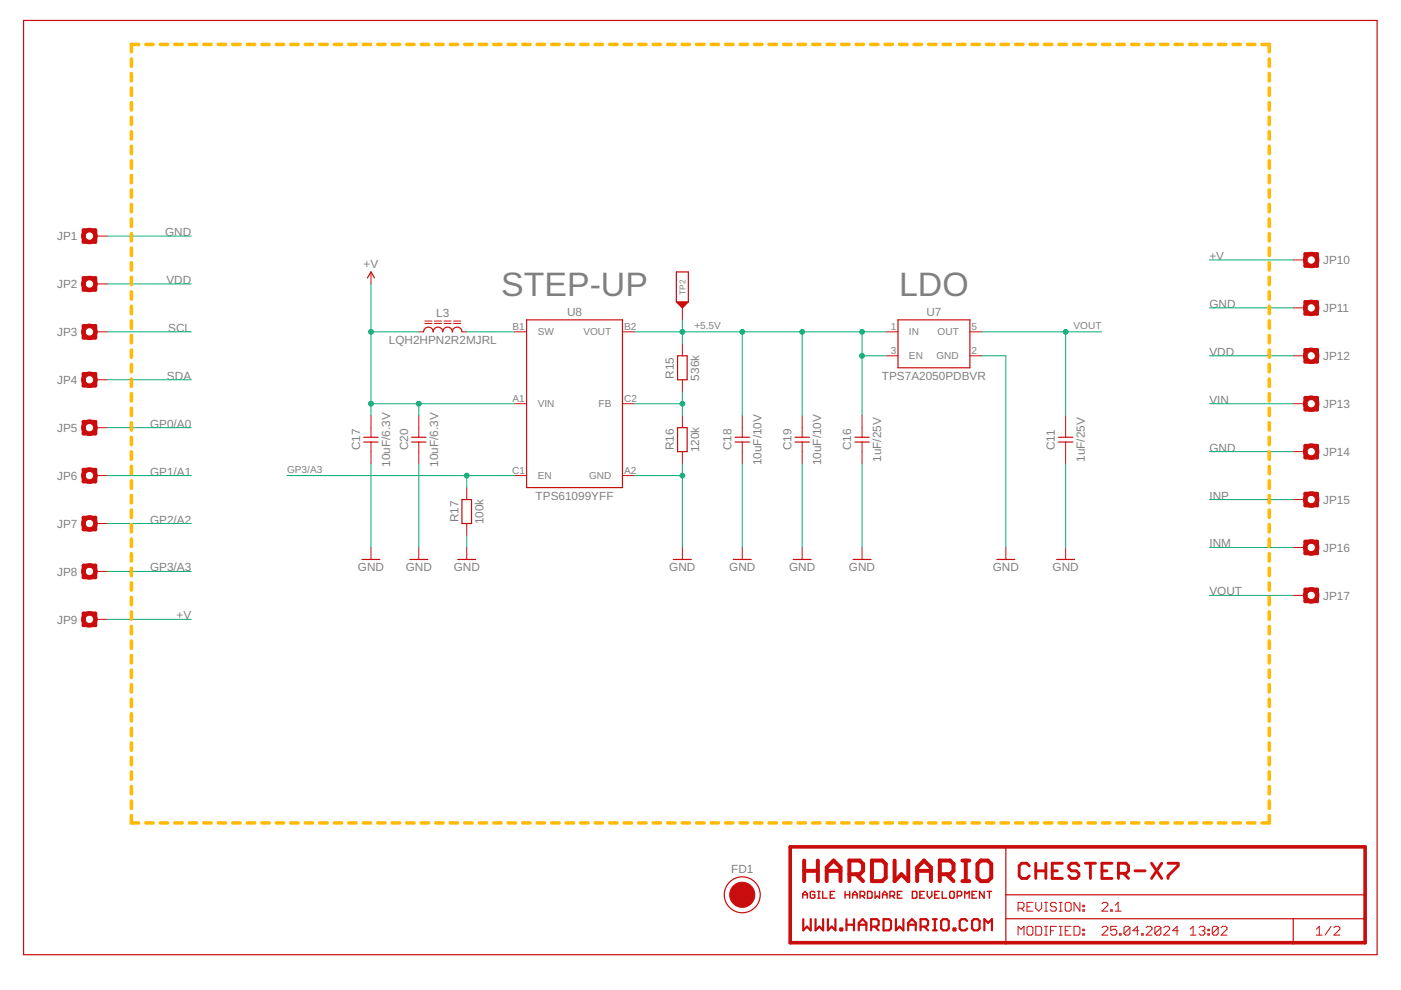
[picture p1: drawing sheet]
<svg xmlns="http://www.w3.org/2000/svg" width="297mm" height="210mm" viewBox="0 0 297 210" stroke-linecap="round" stroke-linejoin="round" font-family="sans-serif">
<g fill="none" stroke="#c90d0c" stroke-width=".61">
<path d="M218.2 183.6l-.5-.6h-1.1l-.5 .6v2.1l.5 .5h1.1l.5-.5M219.6 183v3.2M219.6 184.6h2.1M221.7 183v3.2M223.1 184.6h1.1M225.2 183h-2.1v3.2h2.1M228.7 183.6l-.5-.6h-1.1l-.5 .6v.5l.5 .5h1.1l.5 .6v.5l-.5 .5h-1.1l-.5-.5M230.1 183h2.2M231.2 183v3.2M233.6 184.6h1.1M235.8 183h-2.2v3.2h2.2M237.1 185.2h1.6l.6-.6v-1l-.6-.6h-1.6v3.2"/>
<path d="M238.2 185.2l1.1 1M240.6 184.6h2.2M244.2 183l2.1 3.2M246.3 183l-2.1 3.2M247.6 183h2.2v.6l-2.2 2.1v.5"/>
</g>
<g fill="none" stroke="#c90d0c" stroke-width=".21">
<path d="M20.2 50.1h2.6M78.7 57.7v2.5M274.2 55.1h2.5M20.2 60.2h2.6M20.2 70.4h2.6M88.8 70.4h1M90.1 68.6h1.5M90.1 68.1h1.5M92.1 68.6h1.5M92.1 68.1h1.5M94.1 68.6h1.6M94.1 68.1h1.6"/>
<path d="M96.2 68.6h1.5M96.2 68.1h1.5M97.9 70.4h1.1M109.1 70.4h2.6M132 70.4h2.5M144.7 65.3v2.5M144.7 72.9v2.5M187.9 70.4h2.5M187.9 75.4h2.5M205.6 70.4h2.6M205.6 75.4h2.6M274.2 75.4h2.5"/>
<path d="M274.2 65.3h2.5M20.2 90.7h2.6M20.2 80.5h2.6M78.7 88.1v4.6M78.7 93.7v4.6M88.8 88.1v4.6M88.8 93.7v4.6M109.1 85.6h2.6M132 85.6h2.5M144.7 80.5v2.6M144.7 88.1v2.6M144.7 95.8v2.5"/>
<path d="M157.4 88.1v4.6M157.4 93.7v4.6M170.1 88.1v4.6M170.1 93.7v4.6M182.8 88.1v4.6M182.8 93.7v4.6M225.9 88.1v4.6M225.9 93.7v4.6M274.2 95.8h2.5M274.2 85.6h2.5M20.2 100.8h2.6M20.2 111h2.6"/>
<path d="M78.7 116.1v2.5M88.8 116.1v2.5M99 103.4v2.5M99 111v2.5M99 116.1v2.5M109.1 100.8h2.6M132 100.8h2.5M144.7 116.1v2.5M157.4 116.1v2.5M170.1 116.1v2.5M182.8 116.1v2.5M213.3 116.1v2.5"/>
<path d="M225.9 116.1v2.5M274.2 116.1h2.5M274.2 105.9h2.5M20.2 121.2h2.6M20.2 131.3h2.6M274.2 126.2h2.5M215.9 192.6h.9l.3-.3v-.7l-.3-.3h-.9v1.9M215.9 198.3v-1.9l.6 .6 .6-.6v1.9M216.5 192.6l.6 .6M217.7 196.7l.3-.3h.7l.3 .3v1.3l-.3 .3h-.7l-.3-.3zM217.7 192.3h.7M219 191.3h-1.3v1.9h1.3"/>
<path d="M219.6 196.4h.9l.4 .3v1.3l-.4 .3h-.9zM219.6 191.3v1.3l.6 .6 .7-.6v-1.3M221.5 198.3h.6M221.5 196.4h.6M221.5 193.2h.6M221.5 191.3h.6M221.8 191.3v1.9M221.8 196.4v1.9M222.7 197.3h.7M224 196.4h-1.3v1.9M224 191.6l-.3-.3h-.7l-.3 .3v.3l.3 .4h.7l.3 .3v.3l-.3 .3h-.7l-.3-.3M224.6 198.3h.6"/>
<path d="M224.6 196.4h.6M224.6 193.2h.6M224.6 191.3h.6M224.9 191.3v1.9M224.9 196.4v1.9M225.8 197.3h.7M225.8 191.6l.3-.3h.7l.3 .3v1.3l-.3 .3h-.7l-.3-.3zM227.1 196.4h-1.3v1.9h1.3M227.7 196.4h.9l.4 .3v1.3l-.4 .3h-.9zM229 191.3v1.9l-1.3-1.9v1.9M229.6 198h.3v.3h-.3zM229.6 197h.3v.3h-.3z"/>
<path d="M229.6 192.9h.3v.3h-.3zM229.6 191.9h.3v.4h-.3zM233.6 196.7l.4-.3h.6l.3 .3v.3l-1.3 1.3h1.3M233.6 191.6l.4-.3h.6l.3 .3v.3l-1.3 1.3h1.3M235.5 192.9h.3v.3h-.3zM236.5 193.2h1.2M236.5 191.9l.6-.6v1.9M236.8 196.4h-1.3v.9l.6-.3h.4l.3 .3v.7l-.3 .3h-.7l-.3-.3M237.4 198h.3v.3h-.3zM239.6 196.7v1.3l-.4 .3h-.6l-.3-.3M239.6 196.7l-.4-.3h-.6l-.3 .3v1.3M239.6 196.7l-1.3 1.3"/>
<path d="M241.4 197.3h-1.2l.9-.9v1.9M242.1 198h.3v.3h-.3zM243 196.7l.3-.3h.6l.3 .3v.3l-1.2 1.3h1.2M246.1 196.7v1.3l-.3 .3h-.6l-.3-.3M246.1 196.7l-.3-.3h-.6l-.3 .3v1.3M246.1 196.7l-1.2 1.3M246.7 196.7l.4-.3h.6l.3 .3v.3l-1.3 1.3h1.3M249.9 197.3h-1.3l1-.9v1.9M252.3 198.3h1.3M252.3 197l.7-.6v1.9M254.2 196.7l.3-.3h.7l.3 .3v.3l-.3 .3M254.8 197.3h.4"/>
<path d="M255.2 197.3l.3 .4v.3l-.3 .3h-.7l-.3-.3M256.1 198h.3v.3h-.3zM256.1 197h.3v.3h-.3zM258.3 196.7v1.3l-.3 .3h-.7l-.3-.3M258.3 196.7l-.3-.3h-.7l-.3 .3v1.3M258.3 196.7l-1.3 1.3M258.9 196.7l.3-.3h.6l.3 .3v.3l-1.2 1.3h1.2M279.1 198.3h1.2M279.1 197l.6-.6v1.9M282.2 196.4l-1.3 1.9M282.8 196.7l.3-.3h.7l.3 .3v.3l-1.3 1.3h1.3"/>
</g>
<g fill="none" stroke="#c90d0c" stroke-width=".76">
<path d="M17.7 58.9h2.5v2.6h-2.5zM17.7 48.8h2.5v2.5h-2.5zM276.7 53.8h2.6v2.6h-2.6zM17.7 69.1h2.5v2.5h-2.5zM17.7 79.2h2.5v2.6h-2.5zM276.7 64h2.6v2.5h-2.6zM276.7 74.2h2.6v2.5h-2.6zM17.7 89.4h2.5v2.5h-2.5zM17.7 99.6h2.5v2.5h-2.5zM276.7 84.3h2.6v2.6h-2.6zM276.7 94.5h2.6v2.5h-2.6zM17.7 109.7h2.5v2.6h-2.5z"/>
<path d="M17.7 119.9h2.5v2.5h-2.5zM276.7 104.6h2.6v2.6h-2.6zM276.7 114.8h2.6v2.5h-2.6zM17.7 130h2.5v2.6h-2.5zM276.7 125h2.6v2.5h-2.6zM167.5 179.6h121.9v20.3h-121.9z"/>
</g>
<g fill="none" stroke="#c90d0c" stroke-width=".25">
<path d="M5 4.3h287v198.1h-287zM77.9 58.9l.8-1.2 .7 1.2M89.8 70.4a1.02 1.02 0 0 1 1-1 1.02 1.02 0 0 1 1 1 1.02 1.02 0 0 1 1.1-1 1.02 1.02 0 0 1 1 1 1.02 1.02 0 0 1 1-1 1.02 1.02 0 0 1 1 1 1.02 1.02 0 0 1 1-1 1.02 1.02 0 0 1 1 1M111.7 67.8h20.3v35.6h-20.3zM143.4 64l1.3 1.3 1.2-1.3M143.4 64v-6.3h2.5v6.3M143.4 64h2.5M143.7 64.1h2M143.7 75.4h2v5.1h-2zM143.8 64.3h1.8M143.9 64.4h1.5M144 64.5h1.3"/>
<path d="M144.2 64.6h1M144.3 64.8h.8M144.4 64.9h.5M144.5 65h.3M190.4 67.8h15.2v10.2h-15.2zM77.1 93.7h3.1M77.1 92.7h3.1M87.3 93.7h3M87.3 92.7h3M143.7 90.7h2v5.1h-2zM155.9 93.7h3M155.9 92.7h3"/>
<path d="M168.6 93.7h3M168.6 92.7h3M181.3 93.7h3M181.3 92.7h3M224.4 93.7h3.1M224.4 92.7h3.1M76.8 118.6h3.7M86.9 118.6h3.8M97 118.6h3.9M97.9 105.9h2.1v5.1h-2.1zM142.8 118.6h3.8M155.5 118.6h3.8"/>
<path d="M168.2 118.6h3.8M180.9 118.6h3.8M211.3 118.6h3.9M224 118.6h3.8M213.3 179.6v20.3M213.3 189.7h76.1M213.3 194.8h76.1M274.2 194.8v5.1"/>
<circle cx="157.4" cy="189.7" r="3.8"/>
</g>
<g fill="none" stroke="#c90d0c" stroke-width=".85">
<path d="M170.5 182.5v4.3M170.5 184.6h2.9M173.4 182.5v4.3M175.3 184.6h2.9M175.3 186.8v-2.9l1.4-1.4 1.5 1.4v2.9M180.1 185.4h2.2l.7-.8v-1.4l-.7-.7h-2.2v4.3M181.5 185.4l1.5 1.4M184.9 182.5h2.1l.8 .7v2.9l-.8 .7h-2.1zM189.7 182.5v4.3l1.4-1.4 1.5 1.4v-4.3M194.5 184.6h2.9M194.5 186.8v-2.9l1.4-1.4 1.5 1.4v2.9M199.3 185.4h2.1l.8-.8v-1.4l-.8-.7h-2.1v4.3"/>
<path d="M200.7 185.4l1.5 1.4M204 182.5h1.5M204 186.8h1.5M204.8 182.5v4.3M208 182.5h1.4l.8 .7v2.9l-.8 .7h-1.4l-.8-.7v-2.9z"/>
</g>
<g fill="none" stroke="#c90d0c" stroke-width=".3">
<path d="M170.2 190.4v-.9l.5-.5 .5 .5v.9M170.2 189.7h1M172.8 189.2l-.3-.2h-.5l-.2 .2v1l.2 .2h.5l.3-.2v-.5h-.5M173.4 189h.5M173.4 190.4h.5M173.6 189v1.4M174.4 189v1.4h1M176 189.7h.5M177 189h-1v1.4h1M179.2 189.7h.9M179.2 189v1.4M180.1 189v1.4"/>
<path d="M180.8 189.7h.9M180.8 190.4v-.9l.5-.5 .4 .5v.9M182.4 189.9h.7l.2-.2v-.5l-.2-.2h-.7v1.4M182.8 189.9l.5 .5M183.9 189h.8l.2 .2v1l-.2 .2h-.8zM185.5 189v1.4l.5-.5 .5 .5v-1.4M187.1 189.7h1M187.1 190.4v-.9l.5-.5 .5 .5v.9M188.7 189.9h.7l.3-.2v-.5l-.3-.2h-.7v1.4M189.2 189.9l.5 .5M190.3 189.7h.5M191.2 189h-.9v1.4h.9"/>
<path d="M193.4 189h.8l.2 .2v1l-.2 .2h-.8zM195 189.7h.5M196 189h-1v1.4h1M196.6 189v.9l.5 .5 .5-.5v-.9M198.2 189.7h.5M199.2 189h-1v1.4h1M199.8 189v1.4h.9M201.6 189h.5l.2 .2v1l-.2 .2h-.5l-.2-.2v-1zM202.9 189.9h.8l.2-.2v-.5l-.2-.2h-.8v1.4M204.5 190.4v-1.4l.5 .5 .5-.5v1.4M206.1 189.7h.5M207.1 189h-1v1.4h1"/>
<path d="M208.7 189v1.4l-1-1.4v1.4M209.3 189h.9M209.8 189v1.4"/>
</g>
<g fill="none" stroke="#c90d0c" stroke-width=".47">
<path d="M170.3 194.9v2.4l.8-.8 .8 .8v-2.4M172.9 194.9v2.4l.8-.8 .8 .8v-2.4M175.5 194.9v2.4l.8-.8 .8 .8v-2.4M178.2 196.9h.4v.4h-.4zM179.5 194.9v2.4M179.5 196.1h1.6M181.1 194.9v2.4M182.1 196.1h1.6M182.1 197.3v-1.6l.8-.8 .8 .8v1.6M184.7 196.5h1.2l.4-.4v-.8l-.4-.4h-1.2v2.4M185.5 196.5l.8 .8M187.3 194.9h1.2l.4 .4v1.6l-.4 .4h-1.2z"/>
<path d="M189.9 194.9v2.4l.8-.8 .8 .8v-2.4M192.6 196.1h1.6M192.6 197.3v-1.6l.8-.8 .8 .8v1.6M195.2 196.5h1.2l.4-.4v-.8l-.4-.4h-1.2v2.4M196 196.5l.8 .8M197.8 197.3h.8M197.8 194.9h.8M198.2 194.9v2.4M199.5 195.3l.4-.4h.8l.4 .4v1.6l-.4 .4h-.8l-.4-.4zM202.2 196.9h.4v.4h-.4zM205.1 195.3l-.4-.4h-.8l-.4 .4v1.6l.4 .4h.8l.4-.4M206.1 195.3l.4-.4h.8l.4 .4v1.6l-.4 .4h-.8l-.4-.4z"/>
<path d="M208.7 197.3v-2.4l.8 .8 .8-.8v2.4"/>
</g>
<g fill="#c90d0c" stroke="#c90d0c" stroke-width=".21">
<path d="M17.8 59.1a1.65 1.65 0 0 1 2.6 .2 1.65 1.65 0 0 1-1 2.5 1.65 1.65 0 0 1-2.1-1.6h.8a.9 .9 0 0 1 1.3-.8 .9 .9 0 0 1 .1 1.5 .9 .9 0 0 1-1.4-.5v-.2h-.8l.1-.4z" fill-rule="evenodd"/>
<path d="M17.8 89.6a1.65 1.65 0 0 1 2.6 .2 1.65 1.65 0 0 1-1 2.5 1.65 1.65 0 0 1-2.1-1.6h.8a.9 .9 0 0 1 1.3-.8 .9 .9 0 0 1 .1 1.5 .9 .9 0 0 1-1.4-.5v-.2h-.8l.1-.4z" fill-rule="evenodd"/>
<path d="M17.8 99.7a1.65 1.65 0 0 1 2.6 .3 1.65 1.65 0 0 1-1 2.4 1.65 1.65 0 0 1-2.1-1.6h.8a.89 .89 0 0 1 1.3-.7 .89 .89 0 0 1 .1 1.5 .89 .89 0 0 1-1.4-.6v-.2h-.8l.1-.4z" fill-rule="evenodd"/>
<path d="M17.8 109.9a1.65 1.65 0 0 1 2.6 .2 1.65 1.65 0 0 1-1 2.5 1.65 1.65 0 0 1-2.1-1.6h.8a.89 .89 0 0 1 1.3-.8 .89 .89 0 0 1 .1 1.5 .89 .89 0 0 1-1.4-.5v-.2h-.8l.1-.4z" fill-rule="evenodd"/>
<path d="M17.8 120a1.65 1.65 0 0 1 2.6 .3 1.65 1.65 0 0 1-1 2.4 1.65 1.65 0 0 1-2.1-1.5h.8a.89 .89 0 0 1 1.3-.8 .89 .89 0 0 1 .1 1.5 .89 .89 0 0 1-1.4-.5v-.2h-.8l.1-.5z" fill-rule="evenodd"/>
<path d="M17.8 48.9a1.65 1.65 0 0 1 2.6 .3 1.65 1.65 0 0 1-1 2.4 1.65 1.65 0 0 1-2.1-1.5h.8a.89 .89 0 0 1 1.3-.8 .89 .89 0 0 1 .1 1.5 .89 .89 0 0 1-1.4-.5v-.2h-.8l.1-.5z" fill-rule="evenodd"/>
<path d="M17.8 79.4a1.65 1.65 0 0 1 2.6 .3 1.65 1.65 0 0 1-1 2.4 1.65 1.65 0 0 1-2.1-1.6h.8a.9 .9 0 0 1 1.3-.7 .9 .9 0 0 1 .1 1.5 .9 .9 0 0 1-1.4-.5v-.3h-.8l.1-.4z" fill-rule="evenodd"/>
<path d="M17.8 69.2a1.65 1.65 0 0 1 2.6 .3 1.65 1.65 0 0 1-1 2.4 1.65 1.65 0 0 1-2.1-1.5h.8a.9 .9 0 0 1 1.3-.8 .9 .9 0 0 1 .1 1.5 .9 .9 0 0 1-1.4-.5v-.2h-.8l.1-.4z" fill-rule="evenodd"/>
<path d="M276.8 125.1a1.66 1.66 0 0 1 2.6 .3 1.66 1.66 0 0 1-.9 2.4 1.66 1.66 0 0 1-2.1-1.6h.7a.89 .89 0 0 1 1.3-.7 .89 .89 0 0 1 .2 1.5 .89 .89 0 0 1-1.5-.6v-.2h-.7z" fill-rule="evenodd"/>
<path d="M276.8 114.9a1.66 1.66 0 0 1 2.6 .3 1.66 1.66 0 0 1-.9 2.5 1.66 1.66 0 0 1-2.1-1.6h.7a.89 .89 0 0 1 1.3-.8 .89 .89 0 0 1 .2 1.5 .89 .89 0 0 1-1.5-.5v-.2h-.7z" fill-rule="evenodd"/>
<path d="M276.8 104.8a1.66 1.66 0 0 1 2.6 .3 1.66 1.66 0 0 1-.9 2.4 1.66 1.66 0 0 1-2.1-1.6h.7a.89 .89 0 0 1 1.3-.8 .89 .89 0 0 1 .2 1.5 .89 .89 0 0 1-1.5-.5v-.2h-.7z" fill-rule="evenodd"/>
<path d="M276.8 94.6a1.66 1.66 0 0 1 2.6 .3 1.66 1.66 0 0 1-.9 2.5 1.66 1.66 0 0 1-2.1-1.6h.7a.89 .89 0 0 1 1.3-.8 .89 .89 0 0 1 .2 1.5 .89 .89 0 0 1-1.5-.5v-.2h-.7z" fill-rule="evenodd"/>
<path d="M276.8 84.5a1.66 1.66 0 0 1 2.6 .2 1.66 1.66 0 0 1-.9 2.5 1.66 1.66 0 0 1-2.1-1.6h.7a.9 .9 0 0 1 1.3-.8 .9 .9 0 0 1 .2 1.5 .9 .9 0 0 1-1.5-.5v-.2h-.7z" fill-rule="evenodd"/>
<path d="M276.8 74.3a1.66 1.66 0 0 1 2.6 .3 1.66 1.66 0 0 1-.9 2.4 1.66 1.66 0 0 1-2.1-1.6h.7a.9 .9 0 0 1 1.3-.7 .9 .9 0 0 1 .2 1.5 .9 .9 0 0 1-1.5-.5v-.3h-.7z" fill-rule="evenodd"/>
<path d="M276.8 64.2a1.66 1.66 0 0 1 2.6 .2 1.66 1.66 0 0 1-.9 2.5 1.66 1.66 0 0 1-2.1-1.6h.7a.9 .9 0 0 1 1.3-.8 .9 .9 0 0 1 .2 1.5 .9 .9 0 0 1-1.5-.5v-.2h-.7z" fill-rule="evenodd"/>
<path d="M276.8 54a1.66 1.66 0 0 1 2.6 .3 1.66 1.66 0 0 1-.9 2.4 1.66 1.66 0 0 1-2.1-1.6h.7a.9 .9 0 0 1 1.3-.7 .9 .9 0 0 1 .2 1.5 .9 .9 0 0 1-1.5-.5v-.3h-.7z" fill-rule="evenodd"/>
<path d="M17.8 130.2a1.65 1.65 0 0 1 2.6 .2 1.65 1.65 0 0 1-1 2.5 1.65 1.65 0 0 1-2.1-1.6h.8a.89 .89 0 0 1 1.3-.8 .89 .89 0 0 1 .1 1.5 .89 .89 0 0 1-1.4-.5v-.2h-.8l.1-.4z" fill-rule="evenodd"/>
<circle cx="157.4" cy="189.7" r="2.67"/>
</g>
<g fill="none" stroke="#0dab76" stroke-width=".21">
<path d="M22.8 50.1h17.8M256.4 55.1h17.8M22.8 60.2h17.8M22.8 70.4h17.8M78.7 60.2v27.9M78.7 70.4h10.1M99 70.4h10.1M134.5 70.4h53.4M144.7 67.8v5.1M157.4 70.4v17.7M170.1 70.4v17.7M182.8 70.4v17.7"/>
<path d="M182.8 75.4h5.1M208.2 75.4h5.1v40.7M208.2 70.4h25.4M225.9 70.4v17.7M256.4 65.3h17.8M256.4 75.4h17.8M22.8 80.5h17.8M22.8 90.7h17.8M78.7 98.3v17.8M78.7 85.6h30.4M88.8 85.6v2.5M88.8 98.3v17.8"/>
<path d="M134.5 85.6h10.2M144.7 83.1v5M144.7 98.3v17.8M157.4 98.3v17.8M170.1 98.3v17.8M182.8 98.3v17.8M225.9 98.3v17.8M256.4 95.8h17.8M256.4 85.6h17.8M22.8 100.8h17.8M22.8 111h17.8M60.9 100.8h48.2"/>
<path d="M99 100.8v2.6M99 113.5v2.6M134.5 100.8h10.2M256.4 105.9h17.8M256.4 116.1h17.8M22.8 121.2h17.8M22.8 131.3h17.8M256.4 126.2h17.8"/>
</g>
<g fill="#0dab76" stroke="#0dab76" stroke-width=".21">
<circle cx="144.7" cy="100.8" r=".51"/>
<circle cx="99" cy="100.8" r=".51"/>
<circle cx="78.7" cy="85.6" r=".51"/>
<circle cx="88.8" cy="85.6" r=".51"/>
<circle cx="78.7" cy="70.4" r=".51"/>
<circle cx="225.9" cy="70.4" r=".51"/>
<circle cx="157.4" cy="70.4" r=".51"/>
<circle cx="170.1" cy="70.4" r=".51"/>
<circle cx="144.7" cy="70.4" r=".51"/>
<circle cx="182.8" cy="75.4" r=".51"/>
<circle cx="182.8" cy="70.4" r=".51"/>
<circle cx="144.7" cy="85.6" r=".51"/>
</g>
<g fill="none" stroke="#ffba08" stroke-width=".76">
<path d="M27.9 12.5v1.6M27.9 15.6v1.5M27.9 18.7v1.5M29.4 9.4h-1.5v1.6M30.9 9.4h1.6M34 9.4h1.5M37.1 9.4h1.5M40.2 9.4h1.5M43.2 9.4h1.6M46.3 9.4h1.5M49.4 9.4h1.5M52.4 9.4h1.6"/>
<path d="M55.5 9.4h1.6M58.6 9.4h1.5M61.7 9.4h1.5M64.7 9.4h1.6M67.8 9.4h1.6M70.9 9.4h1.5M74 9.4h1.5M77 9.4h1.6M80.1 9.4h1.5M83.2 9.4h1.5M86.3 9.4h1.5M89.3 9.4h1.6"/>
<path d="M92.4 9.4h1.5M95.5 9.4h1.5M98.5 9.4h1.6M101.6 9.4h1.6M104.7 9.4h1.5M107.8 9.4h1.5M110.8 9.4h1.6M113.9 9.4h1.5M117 9.4h1.5M120.1 9.4h1.5M123.1 9.4h1.6M126.2 9.4h1.5"/>
<path d="M129.3 9.4h1.5M132.3 9.4h1.6M135.4 9.4h1.6M138.5 9.4h1.5M141.6 9.4h1.5M144.6 9.4h1.6M147.7 9.4h1.6M150.8 9.4h1.5M153.9 9.4h1.5M156.9 9.4h1.6M160 9.4h1.5M163.1 9.4h1.5"/>
<path d="M166.2 9.4h1.5M169.2 9.4h1.6M172.3 9.4h1.5M175.4 9.4h1.5M178.4 9.4h1.6M181.5 9.4h1.6M184.6 9.4h1.5M187.7 9.4h1.5M190.7 9.4h1.6M193.8 9.4h1.6M196.9 9.4h1.5M200 9.4h1.5"/>
<path d="M203 9.4h1.6M206.1 9.4h1.5M209.2 9.4h1.5M212.2 9.4h1.6M215.3 9.4h1.6M218.4 9.4h1.5M221.5 9.4h1.5M224.5 9.4h1.6M227.6 9.4h1.6M230.7 9.4h1.5M233.8 9.4h1.5M236.8 9.4h1.6"/>
<path d="M239.9 9.4h1.5M243 9.4h1.5M246.1 9.4h1.5M249.1 9.4h1.6M252.2 9.4h1.5M255.3 9.4h1.5M258.3 9.4h1.6M261.4 9.4h1.6M264.5 9.4h1.5M267.6 9.4h1.5v1.6M269.1 12.5v1.6M269.1 15.6v1.5"/>
<path d="M269.1 18.7v1.5M27.9 21.8v1.5M27.9 24.8v1.6M27.9 27.9v1.6M27.9 31v1.6M27.9 34.1v1.6M27.9 37.2v1.5M269.1 21.8v1.5M269.1 24.8v1.6M269.1 27.9v1.6M269.1 31v1.6M269.1 34.1v1.6"/>
<path d="M269.1 37.2v1.5M27.9 40.3v1.5M27.9 43.3v1.6M27.9 46.4v1.6M27.9 49.5v1.6M27.9 52.6v1.6M27.9 55.7v1.6M27.9 58.8v1.5M269.1 40.3v1.5M269.1 43.3v1.6M269.1 46.4v1.6M269.1 49.5v1.6"/>
<path d="M269.1 52.6v1.6M269.1 55.7v1.6M269.1 58.8v1.5M27.9 61.9v1.5M27.9 64.9v1.6M27.9 68v1.6M27.9 71.1v1.6M27.9 74.2v1.6M27.9 77.3v1.5M269.1 61.9v1.5M269.1 64.9v1.6M269.1 68v1.6"/>
<path d="M269.1 71.1v1.6M269.1 74.2v1.6M269.1 77.3v1.5M27.9 80.4v1.5M27.9 83.5v1.5M27.9 86.6v1.5M27.9 89.6v1.6M27.9 92.7v1.6M27.9 95.8v1.6M27.9 98.9v1.5M269.1 80.4v1.5M269.1 83.5v1.5"/>
<path d="M269.1 86.6v1.5M269.1 89.6v1.6M269.1 92.7v1.6M269.1 95.8v1.6M269.1 98.9v1.5M27.9 102v1.5M27.9 105.1v1.5M27.9 108.1v1.6M27.9 111.2v1.6M27.9 114.3v1.6M27.9 117.4v1.6M269.1 102v1.5"/>
<path d="M269.1 105.1v1.5M269.1 108.1v1.6M269.1 111.2v1.6M269.1 114.3v1.6M269.1 117.4v1.6M27.9 120.5v1.5M27.9 123.6v1.5M27.9 126.6v1.6M27.9 129.7v1.6M27.9 132.8v1.6M27.9 135.9v1.6M27.9 139v1.5"/>
<path d="M269.1 120.5v1.5M269.1 123.6v1.5M269.1 126.6v1.6M269.1 129.7v1.6M269.1 132.8v1.6M269.1 135.9v1.6M269.1 139v1.5M27.9 142.1v1.5M27.9 145.2v1.5M27.9 148.3v1.5M27.9 151.3v1.6M27.9 154.4v1.6"/>
<path d="M27.9 157.5v1.6M269.1 142.1v1.5M269.1 145.2v1.5M269.1 148.3v1.5M269.1 151.3v1.6M269.1 154.4v1.6M269.1 157.5v1.6M27.9 172.9v1.6h1.5M27.9 160.6v1.5M27.9 163.7v1.5M27.9 166.8v1.5M27.9 169.8v1.6"/>
<path d="M30.9 174.5h1.6M34 174.5h1.5M37.1 174.5h1.5M40.2 174.5h1.5M43.2 174.5h1.6M46.3 174.5h1.5M49.4 174.5h1.5M52.4 174.5h1.6M55.5 174.5h1.6M58.6 174.5h1.5M61.7 174.5h1.5M64.7 174.5h1.6"/>
<path d="M67.8 174.5h1.6M70.9 174.5h1.5M74 174.5h1.5M77 174.5h1.6M80.1 174.5h1.5M83.2 174.5h1.5M86.3 174.5h1.5M89.3 174.5h1.6M92.4 174.5h1.5M95.5 174.5h1.5M98.5 174.5h1.6M101.6 174.5h1.6"/>
<path d="M104.7 174.5h1.5M107.8 174.5h1.5M110.8 174.5h1.6M113.9 174.5h1.5M117 174.5h1.5M120.1 174.5h1.5M123.1 174.5h1.6M126.2 174.5h1.5M129.3 174.5h1.5M132.3 174.5h1.6M135.4 174.5h1.6M138.5 174.5h1.5"/>
<path d="M141.6 174.5h1.5M144.6 174.5h1.6M147.7 174.5h1.6M150.8 174.5h1.5M153.9 174.5h1.5M156.9 174.5h1.6M160 174.5h1.5M163.1 174.5h1.5M166.2 174.5h1.5M169.2 174.5h1.6M172.3 174.5h1.5M175.4 174.5h1.5"/>
<path d="M178.4 174.5h1.6M181.5 174.5h1.6M184.6 174.5h1.5M187.7 174.5h1.5M190.7 174.5h1.6M193.8 174.5h1.6M196.9 174.5h1.5M200 174.5h1.5M203 174.5h1.6M206.1 174.5h1.5M209.2 174.5h1.5M212.2 174.5h1.6"/>
<path d="M215.3 174.5h1.6M218.4 174.5h1.5M221.5 174.5h1.5M224.5 174.5h1.6M227.6 174.5h1.6M230.7 174.5h1.5M233.8 174.5h1.5M236.8 174.5h1.6M239.9 174.5h1.5M243 174.5h1.5M246.1 174.5h1.5M249.1 174.5h1.6"/>
<path d="M252.2 174.5h1.5M255.3 174.5h1.5M258.3 174.5h1.6M261.4 174.5h1.6M264.5 174.5h1.5M269.1 160.6v1.5M269.1 163.7v1.5M269.1 166.8v1.5M269.1 169.8v1.6M269.1 172.9v1.6h-1.5"/>
</g>
<g font-size="7.2" fill="#808080">
<text x="106.3" y="62.7">STEP-UP</text>
<text x="190.6" y="62.7">LDO</text>
</g>
<g font-size="2.5" fill="#808080">
<text x="12.1" y="50.9">JP1</text>
<text x="35" y="50">GND</text>
<text x="77.1" y="56.9">+V</text>
<text x="256.4" y="55.1">+V</text>
<text x="280.5" y="56">JP10</text>
<text x="12.1" y="61.1">JP2</text>
<text x="35.3" y="60.2">VDD</text>
<text x="256.4" y="65.3">GND</text>
<text x="12.1" y="71.3">JP3</text>
<text x="35.7" y="70.4">SCL</text>
<text x="92.5" y="67.3">L3</text>
<text x="120.2" y="67.1">U8</text>
<text x="196.4" y="67.1">U7</text>
<text x="280.5" y="66.2">JP11</text>
<text x="82.4" y="72.9">LQH2HPN2R2MJRL</text>
<text x="256.4" y="75.4">VDD</text>
<text x="280.5" y="76.3">JP12</text>
<text x="12.1" y="81.4">JP4</text>
<text x="35.4" y="80.5">SDA</text>
<text x="142.9" y="80.3" transform="rotate(-90 142.9 80.3)">R15</text>
<text x="148.2" y="80.7" transform="rotate(-90 148.2 80.7)">536k</text>
<text x="187" y="80.5">TPS7A2050PDBVR</text>
<text x="256.4" y="85.6">VIN</text>
<text x="280.5" y="86.5">JP13</text>
<text x="12.1" y="91.6">JP5</text>
<text x="31.8" y="90.7">GP0/A0</text>
<text x="76.4" y="95.5" transform="rotate(-90 76.4 95.5)">C17</text>
<text x="86.5" y="95.5" transform="rotate(-90 86.5 95.5)">C20</text>
<text x="142.9" y="95.5" transform="rotate(-90 142.9 95.5)">R16</text>
<text x="148.2" y="95.9" transform="rotate(-90 148.2 95.9)">120k</text>
<text x="155.1" y="95.5" transform="rotate(-90 155.1 95.5)">C18</text>
<text x="167.8" y="95.5" transform="rotate(-90 167.8 95.5)">C19</text>
<text x="180.5" y="95.5" transform="rotate(-90 180.5 95.5)">C16</text>
<text x="223.7" y="95.4" transform="rotate(-90 223.7 95.4)">C11</text>
<text x="256.4" y="95.8">GND</text>
<text x="12.1" y="101.7">JP6</text>
<text x="31.8" y="100.8">GP1/A1</text>
<text x="82.7" y="99" transform="rotate(-90 82.7 99)">10uF/6.3V</text>
<text x="92.9" y="99" transform="rotate(-90 92.9 99)">10uF/6.3V</text>
<text x="161.4" y="98.6" transform="rotate(-90 161.4 98.6)">10uF/10V</text>
<text x="174.1" y="98.6" transform="rotate(-90 174.1 98.6)">10uF/10V</text>
<text x="186.8" y="97.9" transform="rotate(-90 186.8 97.9)">1uF/25V</text>
<text x="230" y="97.9" transform="rotate(-90 230 97.9)">1uF/25V</text>
<text x="280.5" y="96.6">JP14</text>
<text x="113.6" y="105.9">TPS61099YFF</text>
<text x="256.4" y="105.9">INP</text>
<text x="280.5" y="106.8">JP15</text>
<text x="12.1" y="111.9">JP7</text>
<text x="31.8" y="111">GP2/A2</text>
<text x="97.2" y="110.7" transform="rotate(-90 97.2 110.7)">R17</text>
<text x="102.5" y="111.2" transform="rotate(-90 102.5 111.2)">100k</text>
<text x="256.4" y="116.1">INM</text>
<text x="280.5" y="117">JP16</text>
<text x="12.1" y="122">JP8</text>
<text x="31.8" y="121.2">GP3/A3</text>
<text x="75.9" y="121.2">GND</text>
<text x="86" y="121.2">GND</text>
<text x="96.2" y="121.2">GND</text>
<text x="141.9" y="121.2">GND</text>
<text x="154.6" y="121.2">GND</text>
<text x="167.3" y="121.2">GND</text>
<text x="180" y="121.2">GND</text>
<text x="210.5" y="121.2">GND</text>
<text x="223.2" y="121.2">GND</text>
<text x="37.4" y="131.3">+V</text>
<text x="256.4" y="126.2">VOUT</text>
<text x="280.5" y="127.1">JP17</text>
<text x="12.1" y="132.2">JP9</text>
<text x="155" y="185.1">FD1</text>
</g>
<g font-size="2.1" fill="#808080">
<text x="108.7" y="70">B1</text>
<text x="114" y="71.1">SW</text>
<text x="123.7" y="71.1">VOUT</text>
<text x="132.3" y="70">B2</text>
<text x="147.2" y="69.9">+5.5V</text>
<text x="188.8" y="70">1</text>
<text x="192.7" y="71.1">IN</text>
<text x="198.8" y="71.1">OUT</text>
<text x="206" y="70">5</text>
<text x="227.6" y="69.9">VOUT</text>
<text x="188.8" y="75.1">3</text>
<text x="192.7" y="76.2">EN</text>
<text x="198.5" y="76.2">GND</text>
<text x="206" y="75.1">2</text>
<text x="108.7" y="85.2">A1</text>
<text x="114" y="86.4">VIN</text>
<text x="126.9" y="86.4">FB</text>
<text x="132.3" y="85.2">C2</text>
<text x="60.9" y="100.3">GP3/A3</text>
<text x="108.6" y="100.5">C1</text>
<text x="114" y="101.6">EN</text>
<text x="124.9" y="101.6">GND</text>
<text x="132.3" y="100.5">A2</text>
</g>
<text font-size="1.8" fill="#808080" x="145.3" y="62.5" transform="rotate(-90 145.3 62.5)">TP2</text>
</svg>
